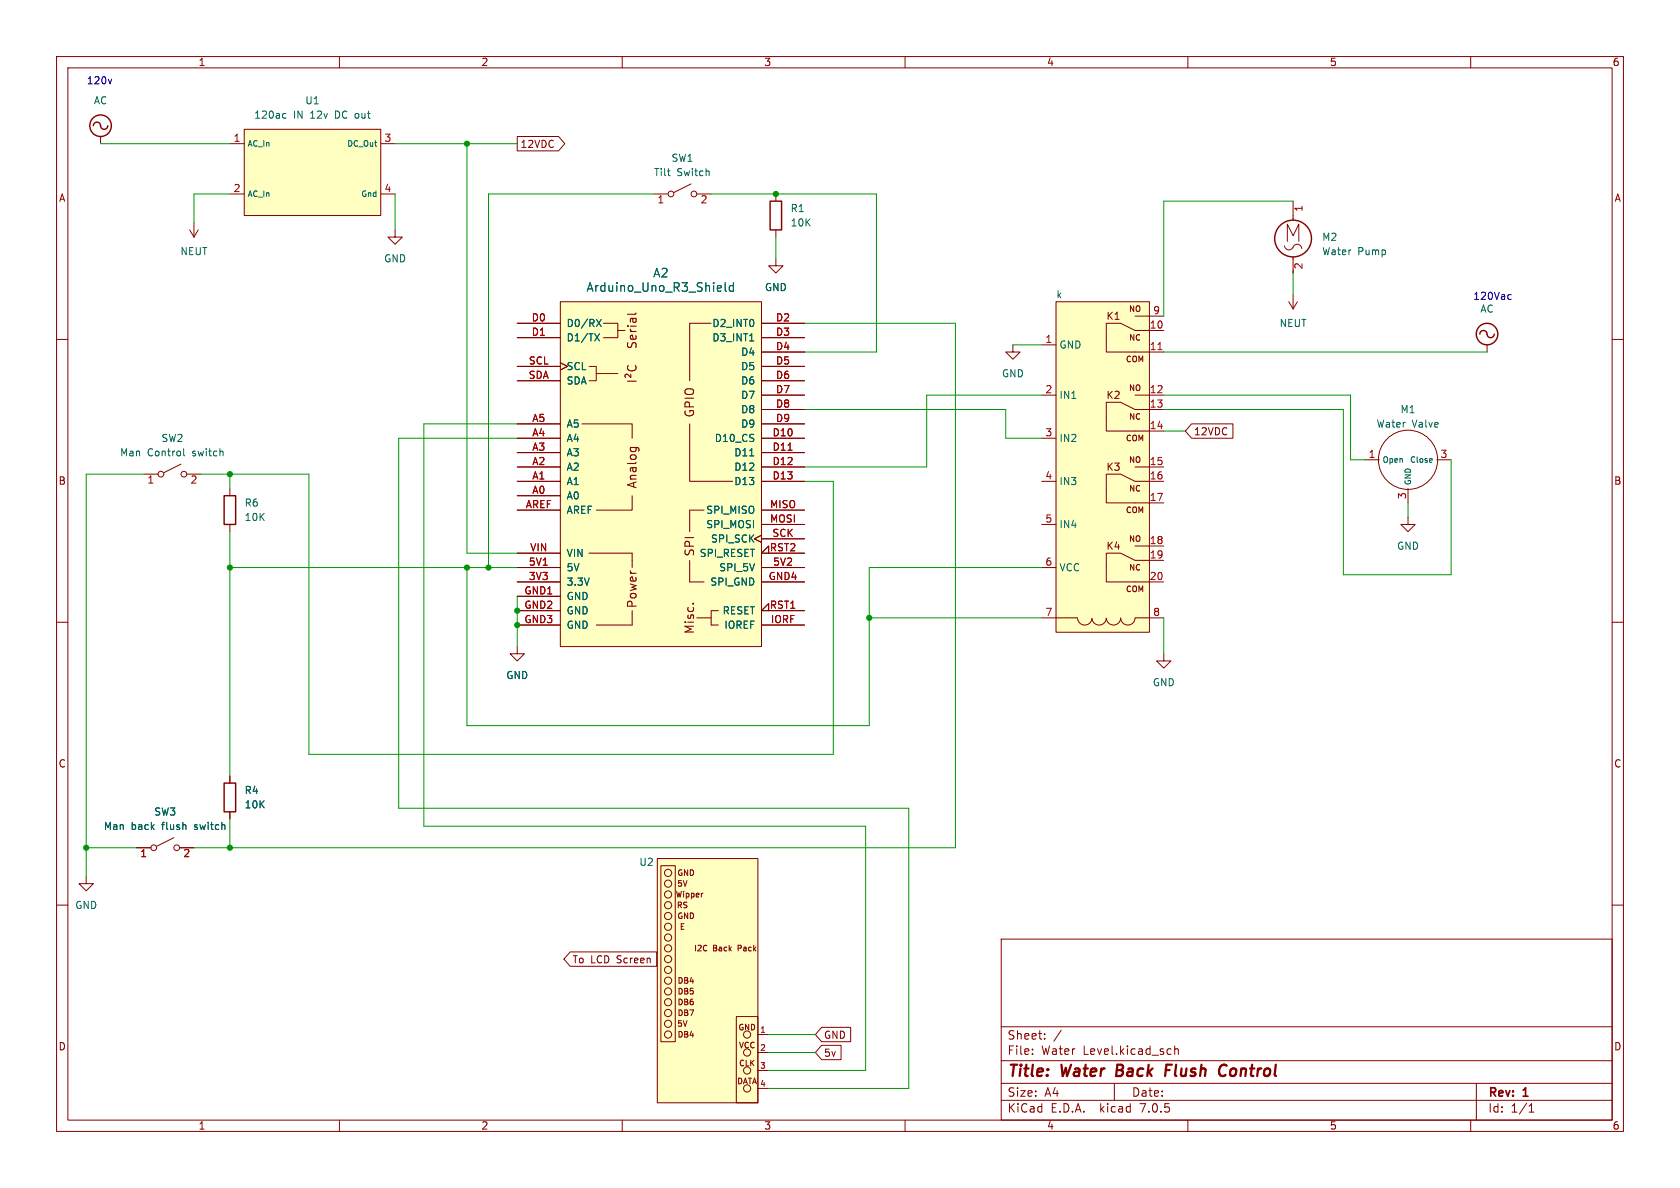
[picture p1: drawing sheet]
<svg xmlns="http://www.w3.org/2000/svg" width="297mm" height="210mm" viewBox="0 0 297 210" stroke-linecap="round" stroke-linejoin="round" font-family="sans-serif">
<g fill="none" stroke="#840000" stroke-width=".18">
<path d="M10 10h277v190h-277zM12 12h273v186h-273zM60 10v2M110 10v2M160 10v2M210 10v2M260 10v2M17.8 24.1v1.3M34.3 39.4v2.5M40.6 25.4h2.6M40.6 34.3h2.6M43.2 22.9h24.1v15.2h-24.1z"/>
<path d="M67.3 25.4h2.5M67.3 34.3h2.5M91.4 24.1h7.3l1.2 1.3-1.2 1.3h-7.3zM115.6 34.3h2.5M122.2 32.5l-3.1 1.5M123.2 34.3h2.5M137.2 34.3v1.3M228.6 35.6v3.3M10 60h2M33.5 40.6l.8 1.3M35.1 40.6l-.8 1.3M69.8 40.6v1.3h1.3l-1.3 1.3-1.2-1.3h1.2"/>
<path d="M91.4 57.2h7.7M91.4 59.7h7.7M99.1 53.3h35.5v61h-35.5zM106.7 57.2h2.5v2.5h-2.5M109.2 58.4h1.3M125.7 57.2h-3.8v10.1M134.6 57.2h7.6M134.6 59.7h7.6M137.2 45.7v1.3h1.2l-1.2 1.3-1.3-1.3h1.3M137.2 40.6v1.3M186.7 53.3h16.5v58.5h-16.5zM200.7 55.9h5"/>
<path d="M205.7 58.4h-5l-2.6-1.2h-2.5v5h10.1M227.1 43.4a.84 .84 0 0 0 .8 .8 .84 .84 0 0 0 .8-.8 .79 .79 0 0 1 .9-.2 .79 .79 0 0 1 .5 .7M227.6 42.7v-3.1l1 2.1 1-2.1v3.1M227.8 53.3l.8 1.3M228.6 45.4v2.9M228.6 52.1v2.5M229.4 53.3l-.8 1.3M285 60h2M91.4 77.5h7.7M91.4 74.9h7.7M91.4 64.8h7.7M91.4 67.3h7.7"/>
<path d="M99.1 64.1l1.2 .7-1.2 .6M102.9 74.9h8.9v2.6M104.1 64.8h1.3v2.5h-1.3M105.4 66h3.8M121.9 74.9v10.2h7.6M134.6 77.5h7.6M134.6 74.9h7.6M134.6 62.2h7.6M134.6 64.8h7.6M134.6 67.3h7.6M134.6 69.9h7.6M134.6 72.4h7.6"/>
<path d="M179.1 61v1.2h1.2l-1.2 1.3-1.3-1.3h1.3M184.1 77.5h2.6M184.1 69.9h2.6M184.1 61h2.6M200.7 69.9h5M205.7 72.4h-5l-2.6-1.3h-2.5v5.1h10.1M210.7 74.9h7.3v2.6h-7.3l-1.2-1.3zM262.9 61v1.2M25.4 83.8h2.5M32 82l-3 1.6M33 83.8h2.6M40.6 86.4v1.2"/>
<path d="M40.6 92.7v1.3M91.4 87.6h7.7M91.4 85.1h7.7M91.4 82.6h7.7M91.4 80h7.7M91.4 90.2h7.7M91.4 97.8h7.7M104.1 97.8h7.7zM111.8 87.6v2.6h-6.4M111.8 97.8v2.5M121.9 99.1v3.8zM121.9 90.2v3.8z"/>
<path d="M121.9 90.2h2.6zM134.6 94.6l-1.3 .7 1.3 .6M134.6 85.1h7.6M134.6 82.6h7.6M134.6 80h7.6M134.6 90.2h7.6M134.6 92.7h7.6M134.6 95.3h7.6M135.9 97.8v-1.3l-1.3 1.3h7.6M184.1 85.1h2.6M184.1 92.7h2.6M200.7 82.6h5"/>
<path d="M200.7 96.5h5M205.7 99.1h-5l-2.6-1.3h-2.5v5.1h10.1M205.7 85.1h-5l-2.6-1.3h-2.5v5.1h10.1M241.3 81.3h2.5M248.9 91.4v1.3h1.3l-1.3 1.3-1.3-1.3h1.3M248.9 86.4v2.5M254 81.3h2.5M10 110h2M91.4 114.3v1.3h1.3l-1.3 1.2-1.2-1.2h1.2M91.4 102.9h7.7M91.4 100.3h7.7M91.4 105.4h7.7"/>
<path d="M91.4 108h7.7M91.4 110.5h7.7M105.4 110.5h6.4zM111.8 108v2.5M121.9 102.9h2.6zM123.2 109.2h2.5zM125.7 108v2.5zM125.7 110.5h1.3zM125.7 108h1.3zM134.6 102.9h7.6M134.6 100.3h7.6M134.6 110.5h7.6"/>
<path d="M135.9 108v-1.3l-1.3 1.3h7.6M184.1 100.3h2.6M184.1 109.2h6.4M190.5 109.3a1.28 1.28 0 0 0 1.3 1.2 1.28 1.28 0 0 0 1.2-1.2 1.28 1.28 0 0 0 1.3 1.2 1.28 1.28 0 0 0 1.3-1.2M195.6 109.3a1.27 1.27 0 0 0 1.2 1.2 1.27 1.27 0 0 0 1.3-1.2 1.27 1.27 0 0 0 1.3 1.2 1.27 1.27 0 0 0 1.3-1.2M200.7 109.2h5M205.7 115.6v1.2h1.3l-1.3 1.3-1.2-1.3h1.2M285 110h2M40.6 137.2v1.2M10 160h2M15.2 154.9v1.3h1.3l-1.3 1.3-1.2-1.3h1.2M24.1 149.9h2.6"/>
<path d="M30.7 148.1l-3 1.5M31.7 149.9h2.6M40.6 143.5v1.3M116.2 151.8h17.8v43.1h-17.8zM116.8 153h2.6v31.2h-2.6zM124.2 157.9h.1M285 160h2M100.8 168.3h15.3v2.5h-15.3l-1.1-1.3zM130.2 179.7h3.8v15.2h-3.8zM177 166h108v32h-108zM60 198v2M110 198v2"/>
<path d="M133.9 182.9h2M133.9 186.1h2M133.9 189.2h2M133.9 192.4h2M145.3 181.6h5.1v2.6h-5.1l-1.2-1.3zM145.3 184.8h3.4v2.5h-3.4l-1.2-1.2zM160 198v2M177 194.5h108M177 191.5h108M177 187.5h108M177 181.5h108M182.5 186.3v.1"/>
<path d="M182.5 185.5v.1M184.7 183.6v.1M184.7 182.8v.1M187.6 182.1l-1.3 2M197 191.5v3M206.6 185.4l.4 .1M207 186.3l-.4 .1M207.7 185.5l.2-.1 .3 .1 .1 .9M207.7 184.9v1.5M210 198v2M260 198v2M261 191.5v6.5"/>
<path d="M270.3 196.6h.9M270.3 195.5l.4-.4v1.5"/>
<circle cx="118.6" cy="34.3" r=".51"/>
<circle cx="122.7" cy="34.3" r=".51"/>
<circle cx="28.4" cy="83.8" r=".51"/>
<circle cx="32.5" cy="83.8" r=".51"/>
<circle cx="248.9" cy="81.3" r="5.2"/>
<circle cx="27.2" cy="149.9" r=".51"/>
<circle cx="31.2" cy="149.9" r=".51"/>
<circle cx="118.1" cy="158.1" r=".63"/>
<circle cx="118.1" cy="156.2" r=".63"/>
<circle cx="118.1" cy="154.3" r=".63"/>
<circle cx="118.1" cy="177.2" r=".63"/>
<circle cx="118.1" cy="167.6" r=".63"/>
<circle cx="118.1" cy="171.4" r=".63"/>
<circle cx="118.1" cy="160" r=".63"/>
<circle cx="118.1" cy="161.9" r=".63"/>
<circle cx="118.1" cy="165.7" r=".63"/>
<circle cx="118.1" cy="175.3" r=".63"/>
<circle cx="118.1" cy="169.5" r=".63"/>
<circle cx="118.1" cy="179.1" r=".63"/>
<circle cx="118.1" cy="163.8" r=".63"/>
<circle cx="118.1" cy="173.4" r=".63"/>
<circle cx="118.1" cy="181" r=".63"/>
<circle cx="118.1" cy="182.9" r=".63"/>
<circle cx="132.1" cy="182.9" r=".63"/>
<circle cx="132.1" cy="186.1" r=".63"/>
<circle cx="132.1" cy="189.2" r=".63"/>
<circle cx="132.1" cy="192.4" r=".63"/>
</g>
<path d="M206.1 189.2h.7M207.2 188.2h-1l-.2 2M216.5 188.2a1.13 1.13 0 0 0-1 .7 1.13 1.13 0 0 0 .3 1.2l.3 .1 .5-.1" fill="none" stroke="#840000" stroke-width=".4"/>
<g fill="none" stroke="#840000" stroke-width=".25">
<path d="M16.5 22.2a.67 .67 0 0 1 .8-.6 .67 .67 0 0 1 .5 .8 .63 .63 0 0 0 .7 .4 .63 .63 0 0 0 .5-.6M136.1 35.6h2.1v5h-2.1zM261.6 59.1a.68 .68 0 0 1 .8-.7 .68 .68 0 0 1 .5 .9 .64 .64 0 0 0 .8 .4 .64 .64 0 0 0 .5-.6M39.6 87.6h2.1v5.1h-2.1zM39.6 138.4h2.1v5.1h-2.1z"/>
<circle cx="17.8" cy="22.2" r="1.9"/>
<circle cx="228.6" cy="42.2" r="3.3"/>
<circle cx="262.9" cy="59.1" r="1.9"/>
</g>
<g fill="#ffffc2" stroke="#ffffc2" stroke-width=".18">
<path d="M116.2 151.8h17.8v43.1h-17.8z"/>
<path d="M99.1 53.3h35.5v61h-35.5z"/>
<path d="M43.2 22.9h24.1v15.2h-24.1z"/>
<path d="M186.7 53.3h16.5v58.5h-16.5z"/>
</g>
<g fill="none" stroke="#840000" stroke-width=".19">
<path d="M110.9 57.7h.2M111.4 58.2l.1 .3 .2 .1M111.4 58.6h1.1M111.4 57.7h1.1M111.8 56.3l.1 .5a.3 .3 0 0 0 .3 .2 .3 .3 0 0 0 .3-.2l-.1-.5M112.4 59.3l.1 .5-.3 .2-.7-.1v-.6h.3l.1 .7M112.5 56.3l-1 .1v.5M112.5 55.3l-.3 .3h-1.3M110.9 67.4h1.6M111 60.6l-.1 .5 .2 .3h.4l.3-.7 .4-.1 .3 .3-.1 .5M111.1 64.6a.61 .61 0 0 0 0 .8 .61 .61 0 0 0 .7 .2 .57 .57 0 0 0 .6-.3 .57 .57 0 0 0-.1-.7M111.4 79.1h1.3l.2 .1"/>
<path d="M111.5 79.1l-.1 .1M111.5 66.1v.6l-.5-.5a.31 .31 0 0 0-.5 .2l.1 .3M112.4 79.1l.1 .1M122.5 106.7h.1"/>
</g>
<path d="M50.2 20.1h.4M50.6 20.8l-.4 .1M125.3 30.3l.1 .8M105.1 59l.9 1.3M105.4 56.5l.9 1.2M106 59l-.9 1.3M106.3 56.5l-.9 1.2M128.2 50v1.3l.2 .2M129.6 50v1.5M129.6 50.6l-.4-.1-.3 .3v.4l.2 .2h.5M32.5 79.3v1.1l.2 .2M39.4 79.8v.8" fill="none" stroke="#006464" stroke-width=".18"/>
<path d="M204.7 61.8h.7" fill="none" stroke="#a90000" stroke-width=".18"/>
<path d="M19.8 14l-.3 .8M266.8 52.1h.4M267.2 52.9h-.4" fill="none" stroke="#0000c2" stroke-width=".18"/>
<g fill="none" stroke="#009600" stroke-width=".18">
<path d="M17.8 25.4h22.8M40.6 34.3h-6.3v5.1M69.8 25.4h21.6M69.8 34.3v6.3M82.5 25.4v72.4h8.9M115.6 34.3h-29.2v66M125.7 34.3h29.2v27.9h-12.7M228.6 35.6h-22.9v20.3M137.2 41.9v3.8M142.2 57.2h26.7v92.7h-134.6M228.6 48.3v3.8M91.4 77.5h-20.9v65.4h90.2v49.5h-24.8"/>
<path d="M91.4 74.9h-16.5v71.2h78.1v43.1h-17.1M142.2 72.4h35.6v5.1h6.3M179.1 61h5M184.1 69.9h-20.3v12.7h-21.6M205.7 69.9h33.1v11.4h2.5M205.7 72.4h31.8v29.2h19v-20.3M205.7 62.2h57.2M205.7 76.2h3.8M25.4 83.8h-10.2v71.1M35.6 83.8h19v49.6h92.7v-48.3h-5.1M40.6 83.8v2.6M40.6 94v43.2"/>
<path d="M248.9 88.9v2.5M40.6 100.3h50.8M82.5 100.3v28h71.2v-28h30.4M91.4 105.4v8.9M153.7 109.2h30.4M205.7 109.2v6.4M15.2 149.9h8.9M40.6 144.8v5.1M135.9 182.9h8.2M135.9 186.1h8.2"/>
</g>
<g fill="#009600" stroke="#009600" stroke-width=".18">
<circle cx="86.4" cy="100.3" r=".46"/>
<circle cx="82.5" cy="100.3" r=".46"/>
<circle cx="40.6" cy="83.8" r=".46"/>
<circle cx="40.6" cy="100.3" r=".46"/>
<circle cx="82.5" cy="25.4" r=".46"/>
<circle cx="40.6" cy="149.9" r=".46"/>
<circle cx="15.2" cy="149.9" r=".46"/>
<circle cx="91.4" cy="110.5" r=".46"/>
<circle cx="91.4" cy="108" r=".46"/>
<circle cx="153.7" cy="109.2" r=".46"/>
<circle cx="137.2" cy="34.3" r=".46"/>
</g>
<g font-size="2.8" fill="#840000">
<text x="178" y="190.8">Title:</text>
<text x="187.5" y="190.8">Water</text>
<text x="197.8" y="190.8">Back</text>
<text x="207" y="190.8">Flush</text>
<text x="217.2" y="190.8">Control</text>
</g>
<g font-size="2.1" fill="#006464">
<text x="103.6" y="51.8">Arduino_Uno_R3_Shield</text>
<text x="115.4" y="49.2">A2</text>
</g>
<g font-size="2.1" fill="#840000">
<text x="122.9" y="73.9" transform="rotate(-90 122.9 73.9)">GPIO</text>
<text x="112.8" y="86.4" transform="rotate(-90 112.8 86.4)">Analog</text>
<text x="122.9" y="98.5" transform="rotate(-90 122.9 98.5)">SPI</text>
<text x="112.8" y="107.6" transform="rotate(-90 112.8 107.6)">Power</text>
<text x="122.9" y="112.2" transform="rotate(-90 122.9 112.2)">Misc.</text>
<text x="178" y="183.9">Sheet:</text>
<text x="178" y="186.6">File:</text>
<text x="184" y="186.6">Water</text>
<text x="191.4" y="186.6">Level.kicad_sch</text>
<text x="178" y="196.8">KiCad</text>
<text x="178" y="194">Size:</text>
<text x="184.6" y="194">A4</text>
<text x="185.7" y="196.8">E.D.A.</text>
<text x="194.4" y="196.8">kicad</text>
<text x="200" y="194">Date:</text>
<text x="201.5" y="196.8">7.0.5</text>
<text x="263" y="194.2">Rev:</text>
<text x="263" y="196.8">Id:</text>
<text x="267" y="196.8">1/1</text>
<text x="269.2" y="194.2">1</text>
</g>
<g font-size="1.8" fill="#840000">
<text x="35" y="11.8">1</text>
<text x="85" y="11.8">2</text>
<text x="135" y="11.8">3</text>
<text x="185" y="11.8">4</text>
<text x="235" y="11.8">5</text>
<text x="285" y="11.8">6</text>
<text x="91.9" y="26.3">12VDC</text>
<text x="10.4" y="35.8">A</text>
<text x="285.4" y="35.8">A</text>
<text x="195.5" y="56.7">K1</text>
<text x="195.5" y="70.7">K2</text>
<text x="211" y="77.1">12VDC</text>
<text x="195.5" y="83.4">K3</text>
<text x="10.3" y="85.8">B</text>
<text x="285.3" y="85.8">B</text>
<text x="195.5" y="97.4">K4</text>
<text x="10.3" y="135.8">C</text>
<text x="285.3" y="135.8">C</text>
<text x="101.1" y="170.5">To LCD Screen</text>
<text x="10.3" y="185.8">D</text>
<text x="145.6" y="183.8">GND</text>
<text x="285.3" y="185.8">D</text>
<text x="145.6" y="187">5v</text>
<text x="35" y="199.8">1</text>
<text x="85" y="199.8">2</text>
<text x="135" y="199.8">3</text>
<text x="185" y="199.8">4</text>
<text x="235" y="199.8">5</text>
<text x="285" y="199.8">6</text>
</g>
<g font-size="1.8" fill="#0000c2">
<text x="15.2" y="15">120v</text>
<text x="260.3" y="53.1">120Vac</text>
</g>
<g font-size="1.8" fill="#006464">
<text x="16.5" y="18.6">AC</text>
<text x="44.9" y="21.1">120ac</text>
<text x="51.8" y="21.1">IN</text>
<text x="53.9" y="18.6">U1</text>
<text x="54.9" y="21.1">12v</text>
<text x="59.3" y="21.1">DC out</text>
<text x="118.7" y="28.8">SW1</text>
<text x="115.6" y="31.3">Tilt</text>
<text x="119.6" y="31.3">Switch</text>
<text x="139.7" y="37.7">R1</text>
<text x="139.7" y="40.2">10K</text>
<text x="31.8" y="45.3">NEUT</text>
<text x="67.9" y="46.5">GND</text>
<text x="233.7" y="42.7">M2</text>
<text x="233.7" y="45.3">Water</text>
<text x="240" y="45.3">Pump</text>
<text x="135.2" y="51.6">GND</text>
<text x="186.7" y="52.9">k</text>
<text x="100.1" y="58">D0/RX</text>
<text x="125.9" y="58">D2_INT0</text>
<text x="226.1" y="58">NEUT</text>
<text x="261.6" y="55.4">AC</text>
<text x="100.1" y="60.5">D1/TX</text>
<text x="100.1" y="65.6">SCL</text>
<text x="125.9" y="60.5">D3_INT1</text>
<text x="131" y="63.1">D4</text>
<text x="131" y="65.6">D5</text>
<text x="187.2" y="61.8">GND</text>
<text x="100.1" y="68.1">SDA</text>
<text x="131" y="68.1">D6</text>
<text x="131" y="70.7">D7</text>
<text x="177.1" y="66.9">GND</text>
<text x="187.2" y="70.7">IN1</text>
<text x="100.1" y="75.8">A5</text>
<text x="131" y="73.2">D8</text>
<text x="131" y="75.8">D9</text>
<text x="243.3" y="75.8">Water</text>
<text x="247.5" y="73.2">M1</text>
<text x="249.6" y="75.8">Valve</text>
<text x="21.2" y="80.8">Man</text>
<text x="26" y="80.8">Control</text>
<text x="28.5" y="78.3">SW2</text>
<text x="34" y="80.8">switch</text>
<text x="100.1" y="83.4">A2</text>
<text x="100.1" y="80.8">A3</text>
<text x="100.1" y="78.3">A4</text>
<text x="126.3" y="78.3">D10_CS</text>
<text x="129.8" y="80.8">D11</text>
<text x="129.8" y="83.4">D12</text>
<text x="187.2" y="78.3">IN2</text>
<text x="43.2" y="89.7">R6</text>
<text x="100.1" y="88.5">A0</text>
<text x="100.1" y="85.9">A1</text>
<text x="129.8" y="85.9">D13</text>
<text x="187.2" y="85.9">IN3</text>
<text x="43.2" y="92.3">10K</text>
<text x="100.1" y="91">AREF</text>
<text x="124.8" y="91">SPI_MISO</text>
<text x="124.8" y="93.5">SPI_MOSI</text>
<text x="187.2" y="93.5">IN4</text>
<text x="100.1" y="101.2">5V</text>
<text x="100.1" y="98.6">VIN</text>
<text x="123.7" y="98.6">SPI_RESET</text>
<text x="125.7" y="96.1">SPI_SCK</text>
<text x="127.1" y="101.2">SPI_5V</text>
<text x="187.2" y="101.2">VCC</text>
<text x="246.9" y="97.3">GND</text>
<text x="100.1" y="103.7">3.3V</text>
<text x="100.1" y="106.2">GND</text>
<text x="125.6" y="103.7">SPI_GND</text>
<text x="100.1" y="108.8">GND</text>
<text x="100.1" y="111.3">GND</text>
<text x="127.7" y="108.8">RESET</text>
<text x="128" y="111.3">IOREF</text>
<text x="89.4" y="120.2">GND</text>
<text x="203.7" y="121.5">GND</text>
<text x="43.2" y="140.5">R4</text>
<text x="43.2" y="143.1">10K</text>
<text x="18.3" y="146.9">Man</text>
<text x="23.1" y="146.9">back</text>
<text x="27.2" y="144.3">SW3</text>
<text x="28.6" y="146.9">flush</text>
<text x="34.5" y="146.9">switch</text>
<text x="113" y="153.2">U2</text>
<text x="13.2" y="160.8">GND</text>
</g>
<g font-size="1.8" fill="#a90000">
<text x="41.2" y="25.1">1</text>
<text x="67.9" y="25.1">3</text>
<text x="41.2" y="34">2</text>
<text x="67.9" y="34">4</text>
<text x="116.2" y="36.2">1</text>
<text x="123.8" y="36.2">2</text>
<text x="230.5" y="37.5" transform="rotate(-90 230.5 37.5)">1</text>
<text x="230.5" y="47.7" transform="rotate(-90 230.5 47.7)">2</text>
<text x="93.9" y="56.9">D0</text>
<text x="93.9" y="59.4">D1</text>
<text x="137.1" y="56.9">D2</text>
<text x="137.1" y="59.4">D3</text>
<text x="203.2" y="58.2">10</text>
<text x="203.8" y="55.6">9</text>
<text x="93.4" y="64.5">SCL</text>
<text x="137.1" y="62">D4</text>
<text x="137.1" y="64.5">D5</text>
<text x="184.8" y="60.7">1</text>
<text x="203.2" y="62">11</text>
<text x="93.4" y="67.1">SDA</text>
<text x="137.1" y="67.1">D6</text>
<text x="137.1" y="69.6">D7</text>
<text x="184.8" y="69.6">2</text>
<text x="203.2" y="69.6">12</text>
<text x="94" y="77.2">A4</text>
<text x="94" y="74.7">A5</text>
<text x="136.5" y="77.2">D10</text>
<text x="137.1" y="72.1">D8</text>
<text x="137.1" y="74.7">D9</text>
<text x="184.8" y="77.2">3</text>
<text x="203.2" y="72.1">13</text>
<text x="203.2" y="75.9">14</text>
<text x="94" y="82.3">A2</text>
<text x="94" y="79.8">A3</text>
<text x="136.5" y="79.8">D11</text>
<text x="136.5" y="82.3">D12</text>
<text x="203.2" y="82.3">15</text>
<text x="241.9" y="81">1</text>
<text x="254.6" y="81">3</text>
<text x="26" y="85.7">1</text>
<text x="33.6" y="85.7">2</text>
<text x="92.9" y="89.9">AREF</text>
<text x="94" y="87.4">A0</text>
<text x="94" y="84.8">A1</text>
<text x="136.1" y="89.9">MISO</text>
<text x="136.5" y="84.8">D13</text>
<text x="184.8" y="84.8">4</text>
<text x="203.2" y="84.8">16</text>
<text x="203.2" y="88.6">17</text>
<text x="248.7" y="88.3" transform="rotate(-90 248.7 88.3)">3</text>
<text x="136.1" y="92.5">MOSI</text>
<text x="136.5" y="95">SCK</text>
<text x="184.8" y="92.5">5</text>
<text x="93.4" y="100.1">5V1</text>
<text x="93.7" y="97.5">VIN</text>
<text x="136" y="97.5">RST2</text>
<text x="136.6" y="100.1">5V2</text>
<text x="184.8" y="100.1">6</text>
<text x="203.2" y="96.3">18</text>
<text x="203.2" y="98.8">19</text>
<text x="92.6" y="105.2">GND1</text>
<text x="92.6" y="107.7">GND2</text>
<text x="93.4" y="102.6">3V3</text>
<text x="135.8" y="102.6">GND4</text>
<text x="136" y="107.7">RST1</text>
<text x="203.2" y="102.6">20</text>
<text x="92.6" y="110.2">GND3</text>
<text x="136.2" y="110.2">IORF</text>
<text x="184.8" y="109">7</text>
<text x="203.8" y="109">8</text>
<text x="24.7" y="151.8">1</text>
<text x="32.4" y="151.8">2</text>
</g>
<g font-size="1.4" fill="#006464">
<text x="43.7" y="26.1">AC_In</text>
<text x="61.3" y="26.1">DC_Out</text>
<text x="43.7" y="35">AC_In</text>
<text x="63.8" y="35">Gnd</text>
<text x="244.3" y="82">Open</text>
<text x="249.2" y="82">Close</text>
<text x="249.6" y="85.9" transform="rotate(-90 249.6 85.9)">GND</text>
</g>
<g font-size="1.4" fill="#840000">
<text x="199.5" y="55.3">NO</text>
<text x="199" y="64.2">COM</text>
<text x="199.5" y="60.4">NC</text>
<text x="199.5" y="69.3">NO</text>
<text x="199.5" y="74.4">NC</text>
<text x="199" y="78.2">COM</text>
<text x="199.5" y="82">NO</text>
<text x="199.5" y="87.1">NC</text>
<text x="199" y="90.9">COM</text>
<text x="199.5" y="95.9">NO</text>
<text x="199.5" y="101">NC</text>
<text x="199" y="104.8">COM</text>
<text x="119.7" y="155">GND</text>
<text x="119.4" y="158.8">Wipper</text>
<text x="119.6" y="160.7">RS</text>
<text x="119.7" y="156.9">5V</text>
<text x="119.7" y="162.6">GND</text>
<text x="120.1" y="164.5">E</text>
<text x="122.6" y="168.3">I2C</text>
<text x="126" y="168.3">Back</text>
<text x="130.5" y="168.3">Pack</text>
<text x="119.7" y="174">DB4</text>
<text x="119.7" y="176">DB5</text>
<text x="119.7" y="177.9">DB6</text>
<text x="119.7" y="179.8">DB7</text>
<text x="119.7" y="181.7">5V</text>
<text x="119.7" y="183.6">DB4</text>
<text x="130.5" y="182.3">GND</text>
<text x="130.6" y="185.5">VCC</text>
<text x="130.3" y="191.8">DATA</text>
<text x="130.6" y="188.7">CLK</text>
</g>
<g font-size="1.4" fill="#a90000">
<text x="134.3" y="182.6">1</text>
<text x="134.3" y="185.8">2</text>
<text x="134.3" y="189">3</text>
<text x="134.3" y="192.2">4</text>
</g>
</svg>
